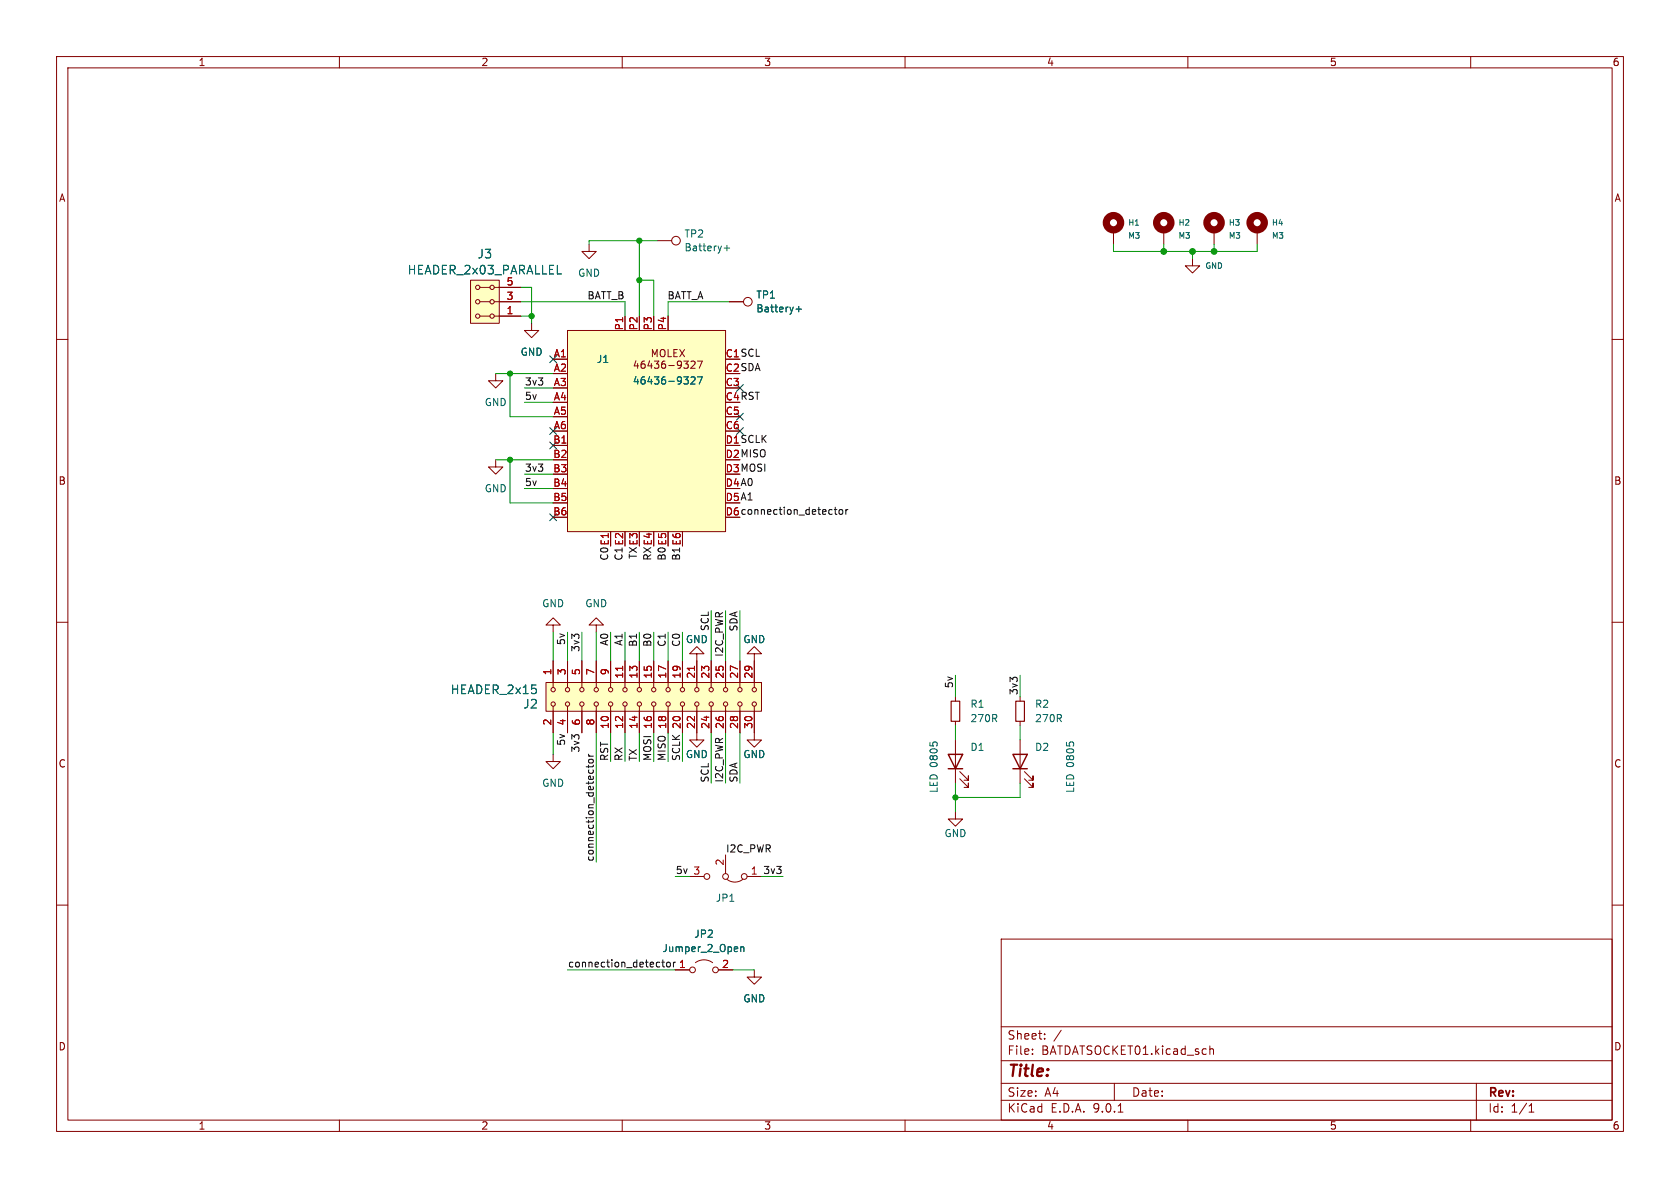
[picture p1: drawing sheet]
<svg xmlns="http://www.w3.org/2000/svg" width="297mm" height="210mm" viewBox="0 0 297 210" stroke-linecap="round" stroke-linejoin="round" font-family="sans-serif">
<g fill="none" stroke="#840000" stroke-width=".18">
<path d="M10 10h277v190h-277zM12 12h273v186h-273zM60 10v2M110 10v2M160 10v2M210 10v2M260 10v2M205.7 40.6v2.6M10 60h2M285 60h2M10 110h2M285 110h2"/>
<path d="M133.3 129.5v1.3h1.3l-1.3 1.3-1.2-1.3h1.2M10 160h2M177 166h108v32h-108zM285 160h2M60 198v2M110 198v2M160 198v2M177 194.5h108M177 191.5h108M177 187.5h108M177 181.5h108M182.5 186.3v.1"/>
<path d="M182.5 185.5v.1M184.7 183.6v.1M184.7 182.8v.1M187.6 182.1l-1.3 2M197 191.5v3M197.7 196.6h.8M210 198v2M213.9 184.9v1.5M213.9 185.5l.2-.1 .4 .1v.9M260 198v2M261 191.5v6.5M270.3 196.6h.9"/>
<path d="M270.3 195.5l.4-.4v1.5"/>
</g>
<circle cx="205.7" cy="39.4" r="1.27" fill="none" stroke="#840000" stroke-width="1.3"/>
<path d="M100.3 58.4h28v35.6h-28z" fill="#ffffc2"/>
<g fill="none" stroke="#840000" stroke-width=".18">
<path d="M100.3 58.4h28v35.6h-28zM110.5 55.9v2.5M128.9 53.3h2.5M97.8 63.5h2.5M97.8 78.7h2.5M112.4 63.8l-.3 .9h.8M112.7 64.3v.8M113.9 63.8l-.3 .1a.86 .86 0 0 0 0 1.2l.4-.1 .1-.4-.3-.3-.3 .1-.2 .2M114.8 63.8l-.3 .9h.8M115.1 64.3v.8M115.3 63.1v-1.3l.5 .9 .4-.9v1.3M115.7 63.8h.8l-.4 .5 .3 .1v.6l-.2 .1-.5-.1"/>
<path d="M116.8 62l.2-.2a.43 .43 0 0 1 .6 .4v.4a.42 .42 0 0 1-.5 .5 .42 .42 0 0 1-.4-.5zM117.6 63.8l-.4 .1a.86 .86 0 0 0 0 1.2l.4-.1 .1-.4-.3-.3-.3 .1-.1 .2M118.1 61.8v1.3h.6M118.2 64.6h1M119.1 62.4h.5M119.7 61.8h-.6v1.3h.6M120.2 61.8l.8 1.3M120.5 64.4l-.3 .2h-.3l-.2-.2 .2-.5 .3-.1 .2 .2a.84 .84 0 0 1-.3 1.1h-.2M120.9 63.8h.8l-.4 .5 .3 .1v.6l-.2 .1-.5-.1M121 61.8l-.8 1.3M122.2 64l.4-.2 .3 .4-.8 .9h.8M123.3 63.8h.9l-.6 1.3"/>
<path d="M107.9 94v2.5M123.2 115.6h1.3l-1.3-1.3-1.3 1.3h1.3v1.2"/>
<circle cx="132.2" cy="53.3" r=".76"/>
</g>
<path d="M140.7 54.6h1M141.2 54.2v.9M122.2 66.7l.4-.1 .3 .4-.8 .9h.8M123.3 66.6h.9l-.6 1.3" fill="none" stroke="#006464" stroke-width=".18"/>
<path d="M96.5 120.7h38.1v5h-38.1z" fill="#ffffc2"/>
<g fill="none" stroke="#840000" stroke-width=".18">
<path d="M94 57.2v1.2h1.2l-1.2 1.3-1.3-1.3h1.3M104.1 43.2v1.3h1.3l-1.3 1.2-1.2-1.2h1.2M196.8 40.6v2.6M210.8 45.7v1.3h1.3l-1.3 1.3-1.3-1.3h1.3M214.6 40.6v2.6M87.6 81.3v1.3h1.3l-1.3 1.2-1.2-1.2h1.2M97.8 110.5h1.3l-1.3-1.3-1.3 1.3h1.3v1.3M97.8 116.8v4.7M100.3 116.8v4.7M102.9 116.8v4.7M105.4 110.5h1.3l-1.3-1.3-1.3 1.3h1.3v1.3M105.4 116.8v4.7"/>
<path d="M107.9 116.8v4.7M110.5 116.8v4.7M113 116.8v4.7M115.6 116.8v4.7M118.1 116.8v4.7M120.6 116.8v4.7M123.2 116.8v4.7M125.7 116.8v4.7M128.3 116.8v4.7M130.8 116.8v4.7M133.3 115.6h1.3l-1.3-1.3-1.2 1.3h1.2v5.9M96.5 120.7h38.1v5h-38.1z"/>
<path d="M97.8 124.8v4.7M100.3 124.8v4.7M102.9 124.8v4.7M105.4 124.8v4.7M107.9 124.8v4.7M110.5 124.8v4.7M113 124.8v4.7M115.6 124.8v4.7M118.1 124.8v4.7M120.6 124.8v4.7M123.2 124.8v6h1.3l-1.3 1.3-1.3-1.3h1.3M125.7 124.8v4.7"/>
<path d="M128.3 124.8v4.7M130.8 124.8v4.7M133.3 124.8v4.7M168.9 123.2v.8M168.9 127.5v.8M168.9 130.8v7.6M169.7 137.7l1.5 1.5v-.8v.8h-.8M169.7 136.4l1.5 1.5v-.7v.7h-.8M180.3 123.2v.8M180.3 127.5v.8M180.3 130.8v7.6M181.1 137.7l1.5 1.5v-.8v.8h-.7"/>
<path d="M181.1 136.4l1.5 1.5v-.7v.7h-.7M121.9 154.9h2.6M128.3 151.1v3.3M128.5 155.4a2.26 2.26 0 0 0 2.8 0M132.1 154.9h2.5M168.9 143.5v1.3h1.3l-1.3 1.3-1.3-1.3h1.3M119.4 171.5h2.5M122.9 170.2a2.54 2.54 0 0 1 3.1 0M127 171.5h2.5M133.3 171.5v1.2h1.3l-1.3 1.3-1.2-1.3h1.2"/>
<circle cx="97.8" cy="121.9" r=".38"/>
<circle cx="97.8" cy="124.5" r=".38"/>
<circle cx="100.3" cy="121.9" r=".38"/>
<circle cx="100.3" cy="124.5" r=".38"/>
<circle cx="102.9" cy="121.9" r=".38"/>
<circle cx="102.9" cy="124.5" r=".38"/>
<circle cx="105.4" cy="121.9" r=".38"/>
<circle cx="105.4" cy="124.5" r=".38"/>
<circle cx="108" cy="124.5" r=".38"/>
<circle cx="108" cy="121.9" r=".38"/>
<circle cx="110.5" cy="124.5" r=".38"/>
<circle cx="110.5" cy="121.9" r=".38"/>
<circle cx="113" cy="124.5" r=".38"/>
<circle cx="113" cy="121.9" r=".38"/>
<circle cx="115.6" cy="124.5" r=".38"/>
<circle cx="115.6" cy="121.9" r=".38"/>
<circle cx="118.1" cy="124.5" r=".38"/>
<circle cx="118.1" cy="121.9" r=".38"/>
<circle cx="120.7" cy="124.5" r=".38"/>
<circle cx="120.7" cy="121.9" r=".38"/>
<circle cx="123.2" cy="124.5" r=".38"/>
<circle cx="123.2" cy="121.9" r=".38"/>
<circle cx="125.7" cy="124.5" r=".38"/>
<circle cx="125.7" cy="121.9" r=".38"/>
<circle cx="128.3" cy="121.9" r=".38"/>
<circle cx="128.3" cy="124.5" r=".38"/>
<circle cx="130.8" cy="124.5" r=".38"/>
<circle cx="130.8" cy="121.9" r=".38"/>
<circle cx="133.4" cy="121.9" r=".38"/>
<circle cx="133.4" cy="124.5" r=".38"/>
<circle cx="125" cy="154.9" r=".51"/>
<circle cx="128.3" cy="154.9" r=".51"/>
<circle cx="131.6" cy="154.9" r=".51"/>
<circle cx="122.4" cy="171.5" r=".51"/>
<circle cx="126.5" cy="171.5" r=".51"/>
</g>
<path d="M110.1 117.8v.7M122.8 117.8v.7" fill="none" stroke="#a90000" stroke-width=".18"/>
<path d="M167.6 133.4h2.6l-1.3 2.5zM167.6 135.9h2.6M179.1 133.4h2.5l-1.3 2.5zM179.1 135.9h2.5" fill="none" stroke="#840000" stroke-width=".25"/>
<path d="M165 131.2h.6M189.1 131.2h.6M131 167.4v.8M131 167.5l.1-.1h.3l.1 .8" fill="none" stroke="#006464" stroke-width=".18"/>
<path d="M168.1 124h1.6v3.5h-1.6zM179.6 124h1.5v3.5h-1.5z" fill="none" stroke="#840000" stroke-width=".2"/>
<g fill="none" stroke="#840000" stroke-width="1.3">
<circle cx="196.8" cy="39.4" r="1.27"/>
<circle cx="214.6" cy="39.4" r="1.27"/>
</g>
<path d="M83.2 49.5h5.1v7.7h-5.1z" fill="#ffffc2"/>
<g fill="none" stroke="#840000" stroke-width=".18">
<path d="M83.2 49.5h5.1v7.7h-5.1zM84.8 55.9h1.8M84.8 53.3h1.8M84.8 50.8h1.8M87.4 55.9h4.7M87.4 53.3h4.7M87.4 50.8h4.7M110.5 55.9v2.5M116.2 42.5h2.5M128.9 53.3h2.5M222.2 40.6v2.6M87.6 66v1.3h1.3l-1.3 1.3-1.2-1.3h1.2"/>
<path d="M97.8 63.5h2.5M97.8 78.7h2.5M107.9 94v2.5M97.8 116.8v3.9M100.3 116.8v3.9M102.9 116.8v3.9M105.4 116.8v3.9M107.9 116.8v3.9M110.5 116.8v3.9M113 116.8v3.9M115.6 116.8v3.9M118.1 116.8v3.9"/>
<path d="M120.6 116.8v3.9M123.2 116.8v3.9M125.7 116.8v3.9M128.3 116.8v3.9M130.8 116.8v3.9M133.3 116.8v3.9M97.8 133.4v1.2h1.3l-1.3 1.3-1.3-1.3h1.3M97.8 125.7v3.8M100.3 125.7v3.8M102.9 125.7v3.8M105.4 125.7v3.8M107.9 125.7v3.8"/>
<path d="M110.5 125.7v3.8M113 125.7v3.8M115.6 125.7v3.8M118.1 125.7v3.8M120.6 125.7v3.8M123.2 125.7v3.8M125.7 125.7v3.8M128.3 125.7v3.8M130.8 125.7v3.8M133.3 125.7v3.8M119.4 171.5h2.5M127 171.5h2.5"/>
<circle cx="84.5" cy="50.8" r=".38"/>
<circle cx="84.5" cy="55.9" r=".38"/>
<circle cx="84.5" cy="53.3" r=".38"/>
<circle cx="87" cy="50.8" r=".38"/>
<circle cx="87" cy="53.3" r=".38"/>
<circle cx="87" cy="55.9" r=".38"/>
<circle cx="119.5" cy="42.5" r=".76"/>
</g>
<path d="M98.5 48.4h.8M128 43.9h1M128.5 43.4v.9M140.7 54.6h1M141.2 54.2v.9M122.2 66.7l.4-.1 .3 .4-.8 .9h.8M123.3 66.6h.9l-.6 1.3M131 167.4v.8M131 167.5l.1-.1h.3l.1 .8" fill="none" stroke="#006464" stroke-width=".18"/>
<circle cx="222.2" cy="39.4" r="1.27" fill="none" stroke="#840000" stroke-width="1.3"/>
<g fill="none" stroke="#0f0f0f" stroke-width=".18">
<path d="M147.5 90.1h.5M147.7 89.7v1l.3 .2M148.4 90.1h.4l.2 .2v.4l-.2 .2h-.4l-.1-.2zM149.5 90.1v.8M149.9 90.1l-.4 .2M104.1 133.3l.2 .4M104.1 135.2v.5M104.1 133.7h.8M104.1 134.3l.6-.1 .1 .1 .1 .3-.2 .3h-.4l-.2-.3zM104.9 135.2l-.2 .3h-1.1M117 170.1h.5M117.2 169.7v1.1l.3 .1"/>
<path d="M118 170.2l.3-.1 .2 .2v.4l-.2 .2h-.3l-.2-.2zM119.1 170.1v.8M119.4 170.1l-.3 .2"/>
</g>
<g fill="none" stroke="#009600" stroke-width=".18">
<path d="M92.1 53.3h18.4v2.6M92.1 50.8h1.9v6.4M92.1 55.9h1.9M113 42.5v13.4M113 49.5h2.6v6.4M116.2 42.5h-12.1v.7M128.9 53.3h-10.8v2.6M196.8 43.2v1.3h25.4v-1.3M205.7 43.2v1.3M210.8 44.5v1.2M214.6 43.2v1.3M87.6 66h10.2"/>
<path d="M90.2 66v7.7h7.6M92.7 71.1h5.1M92.7 68.6h5.1M87.6 81.3h10.2M90.2 81.3v7.6h7.6M92.7 83.8h5.1M92.7 86.4h5.1M97.8 111.8v5M100.3 111.8v5M102.9 111.8v5M105.4 111.8v5M107.9 111.8v5"/>
<path d="M110.5 111.8v5M113 111.8v5M115.6 111.8v5M118.1 111.8v5M120.6 111.8v5M125.7 108v8.8M128.3 108v8.8M130.8 108v8.8M168.9 119.4v3.8M180.3 119.4v3.8M97.8 129.5v3.9M105.4 129.5v22.9"/>
<path d="M107.9 129.5v5.1M110.5 129.5v5.1M113 129.5v5.1M115.6 129.5v5.1M118.1 129.5v5.1M120.6 129.5v5.1M125.7 129.5v8.9M128.3 129.5v8.9M130.8 129.5v8.9M168.9 128.3v2.5M168.9 138.4v5.1M180.3 128.3v2.5"/>
<path d="M180.3 138.4v2.6h-11.4M134.6 154.9h3.8M100.3 171.5h19.1M129.5 171.5h3.8"/>
</g>
<g fill="none" stroke="#000084" stroke-width=".18">
<path d="M97.2 75.6l1.2 1.2M97.2 78.1l1.2 1.2M97.2 62.9l1.2 1.2M98.4 75.6l-1.2 1.2M98.4 78.1l-1.2 1.2M98.4 62.9l-1.2 1.2M130.2 75.6l1.2 1.2M130.2 68l1.2 1.2M130.2 73.1l1.2 1.2M131.4 75.6l-1.2 1.2M131.4 68l-1.2 1.2M131.4 73.1l-1.2 1.2"/>
<path d="M97.2 90.8l1.2 1.2M98.4 90.8l-1.2 1.2"/>
</g>
<path d="M110.1 117.8v.7M122.8 117.8v.7" fill="none" stroke="#a90000" stroke-width=".18"/>
<g fill="#009600" stroke="#009600" stroke-width=".18">
<circle cx="214.6" cy="44.5" r=".51"/>
<circle cx="210.8" cy="44.5" r=".51"/>
<circle cx="113" cy="49.5" r=".46"/>
<circle cx="205.7" cy="44.5" r=".51"/>
<circle cx="90.2" cy="66" r=".46"/>
<circle cx="90.2" cy="81.3" r=".46"/>
<circle cx="94" cy="55.9" r=".46"/>
<circle cx="113" cy="42.5" r=".46"/>
<circle cx="168.9" cy="141" r=".46"/>
</g>
<text font-size="2.8" fill="#840000" x="178" y="190.9">Title:</text>
<g font-size="2.1" fill="#006464">
<text x="84.3" y="45.9">J3</text>
<text x="72" y="48.7">HEADER_2x03_PARALLEL</text>
<text x="79.6" y="122.9">HEADER_2x15</text>
<text x="92.4" y="125.5">J2</text>
</g>
<g font-size="2.1" fill="#840000">
<text x="178" y="184">Sheet:</text>
<text x="178" y="186.7">File:</text>
<text x="184.1" y="186.7">BATDATSOCKET01.kicad_sch</text>
<text x="178" y="196.9">KiCad</text>
<text x="178" y="194.1">Size:</text>
<text x="184.7" y="194.1">A4</text>
<text x="185.7" y="196.9">E.D.A.</text>
<text x="193.3" y="196.9">9.0.1</text>
<text x="200" y="194.1">Date:</text>
<text x="263" y="194.3">Rev:</text>
<text x="263" y="196.9">Id:</text>
<text x="267.1" y="196.9">1/1</text>
</g>
<g font-size="1.8" fill="#840000">
<text x="35" y="11.9">1</text>
<text x="85" y="11.9">2</text>
<text x="135" y="11.9">3</text>
<text x="185" y="11.9">4</text>
<text x="235" y="11.9">5</text>
<text x="285" y="11.9">6</text>
<text x="10.3" y="35.9">A</text>
<text x="285.3" y="35.9">A</text>
<text x="128.2" y="63.2">C1 SCL</text>
<text x="128.2" y="78.5">D1 SCLK</text>
<text x="10.3" y="85.9">B</text>
<text x="285.3" y="85.9">B</text>
<text x="10.3" y="135.9">C</text>
<text x="285.3" y="135.9">C</text>
<text x="10.3" y="185.9">D</text>
<text x="285.3" y="185.9">D</text>
<text x="35" y="199.9">1</text>
<text x="85" y="199.9">2</text>
<text x="135" y="199.9">3</text>
<text x="185" y="199.9">4</text>
<text x="235" y="199.9">5</text>
<text x="285" y="199.9">6</text>
</g>
<g font-size="1.8" fill="#006464">
<text x="120.9" y="42.2">TP2</text>
<text x="120.9" y="44.6">Battery+</text>
<text x="102.1" y="49.1">GND</text>
<text x="133.6" y="53">TP1</text>
<text x="133.6" y="55.4">Battery+</text>
<text x="91.9" y="63.1">GND</text>
<text x="105.4" y="64.4">J1</text>
<text x="85.6" y="72">GND</text>
<text x="111.8" y="68.2">46436-9327</text>
<text x="85.6" y="87.2">GND</text>
<text x="95.8" y="107.5">GND</text>
<text x="103.4" y="107.5">GND</text>
<text x="121.2" y="113.9">GND</text>
<text x="131.3" y="113.9">GND</text>
<text x="171.5" y="125.3">R1</text>
<text x="182.9" y="125.3">R2</text>
<text x="171.5" y="127.9">270R</text>
<text x="182.9" y="127.9">270R</text>
<text x="121.2" y="134.2">GND</text>
<text x="131.3" y="134.2">GND</text>
<text x="171.5" y="132.9">D1</text>
<text x="182.9" y="132.9">D2</text>
<text x="95.8" y="139.3">GND</text>
<text x="166" y="140.3" transform="rotate(-90 166 140.3)">LED 0805</text>
<text x="190.1" y="140.3" transform="rotate(-90 190.1 140.3)">LED 0805</text>
<text x="166.9" y="148.2">GND</text>
<text x="126.4" y="159.6">JP1</text>
<text x="122.6" y="166">JP2</text>
<text x="117" y="168.5">Jumper_2_Open</text>
<text x="131.3" y="177.4">GND</text>
</g>
<g font-size="1.8" fill="#a90000">
<text x="89.5" y="53.1">3</text>
<text x="89.5" y="50.5">5</text>
<text x="89.5" y="55.6">1</text>
<text x="110.2" y="58.5" transform="rotate(-90 110.2 58.5)">P1</text>
<text x="112.8" y="58.5" transform="rotate(-90 112.8 58.5)">P2</text>
<text x="115.3" y="58.5" transform="rotate(-90 115.3 58.5)">P3</text>
<text x="117.9" y="58.5" transform="rotate(-90 117.9 58.5)">P4</text>
<text x="97.8" y="63.2">A1</text>
<text x="97.8" y="65.8">A2</text>
<text x="128.2" y="63.2">C1</text>
<text x="128.2" y="65.8">C2</text>
<text x="97.8" y="68.3">A3</text>
<text x="97.8" y="70.9">A4</text>
<text x="128.2" y="68.3">C3</text>
<text x="128.2" y="70.9">C4</text>
<text x="97.8" y="73.4">A5</text>
<text x="97.8" y="75.9">A6</text>
<text x="128.2" y="73.4">C5</text>
<text x="128.2" y="75.9">C6</text>
<text x="97.7" y="78.5">B1</text>
<text x="97.7" y="81">B2</text>
<text x="97.7" y="83.6">B3</text>
<text x="128.2" y="78.5">D1</text>
<text x="128.2" y="81">D2</text>
<text x="128.2" y="83.6">D3</text>
<text x="97.7" y="86.1">B4</text>
<text x="97.7" y="88.6">B5</text>
<text x="128.2" y="86.1">D4</text>
<text x="128.2" y="88.6">D5</text>
<text x="97.7" y="91.2">B6</text>
<text x="128.2" y="91.2">D6</text>
<text x="107.7" y="96.5" transform="rotate(-90 107.7 96.5)">E1</text>
<text x="110.2" y="96.5" transform="rotate(-90 110.2 96.5)">E2</text>
<text x="112.8" y="96.5" transform="rotate(-90 112.8 96.5)">E3</text>
<text x="115.3" y="96.5" transform="rotate(-90 115.3 96.5)">E4</text>
<text x="117.9" y="96.5" transform="rotate(-90 117.9 96.5)">E5</text>
<text x="120.4" y="96.5" transform="rotate(-90 120.4 96.5)">E6</text>
<text x="97.5" y="119.5" transform="rotate(-90 97.5 119.5)">1</text>
<text x="100.1" y="119.5" transform="rotate(-90 100.1 119.5)">3</text>
<text x="102.6" y="119.5" transform="rotate(-90 102.6 119.5)">5</text>
<text x="105.2" y="119.5" transform="rotate(-90 105.2 119.5)">7</text>
<text x="107.7" y="119.5" transform="rotate(-90 107.7 119.5)">9</text>
<text x="110.2" y="120.1" transform="rotate(-90 110.2 120.1)">11</text>
<text x="112.8" y="120.1" transform="rotate(-90 112.8 120.1)">13</text>
<text x="115.3" y="120.1" transform="rotate(-90 115.3 120.1)">15</text>
<text x="117.9" y="120.1" transform="rotate(-90 117.9 120.1)">17</text>
<text x="120.4" y="120.1" transform="rotate(-90 120.4 120.1)">19</text>
<text x="122.9" y="120.1" transform="rotate(-90 122.9 120.1)">21</text>
<text x="125.5" y="120.1" transform="rotate(-90 125.5 120.1)">23</text>
<text x="128" y="120.1" transform="rotate(-90 128 120.1)">25</text>
<text x="130.6" y="120.1" transform="rotate(-90 130.6 120.1)">27</text>
<text x="133.1" y="120.1" transform="rotate(-90 133.1 120.1)">29</text>
<text x="97.5" y="128.3" transform="rotate(-90 97.5 128.3)">2</text>
<text x="100.1" y="128.3" transform="rotate(-90 100.1 128.3)">4</text>
<text x="102.6" y="128.3" transform="rotate(-90 102.6 128.3)">6</text>
<text x="105.2" y="128.3" transform="rotate(-90 105.2 128.3)">8</text>
<text x="107.7" y="128.9" transform="rotate(-90 107.7 128.9)">10</text>
<text x="110.2" y="128.9" transform="rotate(-90 110.2 128.9)">12</text>
<text x="112.8" y="128.9" transform="rotate(-90 112.8 128.9)">14</text>
<text x="115.3" y="128.9" transform="rotate(-90 115.3 128.9)">16</text>
<text x="117.9" y="128.9" transform="rotate(-90 117.9 128.9)">18</text>
<text x="120.4" y="128.9" transform="rotate(-90 120.4 128.9)">20</text>
<text x="122.9" y="128.9" transform="rotate(-90 122.9 128.9)">22</text>
<text x="125.5" y="128.9" transform="rotate(-90 125.5 128.9)">24</text>
<text x="128" y="128.9" transform="rotate(-90 128 128.9)">26</text>
<text x="130.6" y="128.9" transform="rotate(-90 130.6 128.9)">28</text>
<text x="133.1" y="128.9" transform="rotate(-90 133.1 128.9)">30</text>
<text x="128" y="153.1" transform="rotate(-90 128 153.1)">2</text>
<text x="132.6" y="154.7">1</text>
<text x="119.9" y="171.2">1</text>
<text x="127.6" y="171.2">2</text>
</g>
<g font-size="1.8" fill="#0f0f0f">
<text x="103.8" y="53">BATT_B</text>
<text x="117.9" y="53">BATT_A</text>
<text x="128.2" y="65.8">C2 SDA</text>
<text x="92.7" y="70.8">5v</text>
<text x="92.7" y="68.2">3v3</text>
<text x="128.2" y="70.9">C4 RST</text>
<text x="92.7" y="83.5">3v3</text>
<text x="128.2" y="81">D2 MISO</text>
<text x="128.2" y="83.6">D3 MOSI</text>
<text x="92.7" y="86">5v</text>
<text x="128.2" y="86.1">D4 A0</text>
<text x="128.2" y="88.6">D5 A1</text>
<text x="128.2" y="91.2">D6 connection_detector</text>
<text x="107.6" y="99.2" transform="rotate(-90 107.6 99.2)">C0 E1</text>
<text x="110.1" y="99.2" transform="rotate(-90 110.1 99.2)">C1 E2</text>
<text x="112.7" y="98.9" transform="rotate(-90 112.7 98.9)">TXE3</text>
<text x="115.2" y="99.2" transform="rotate(-90 115.2 99.2)">RXE4</text>
<text x="117.8" y="99.2" transform="rotate(-90 117.8 99.2)">B0 E5</text>
<text x="120.3" y="99.2" transform="rotate(-90 120.3 99.2)">B1 E6</text>
<text x="125.4" y="111.7" transform="rotate(-90 125.4 111.7)">SCL</text>
<text x="130.5" y="111.7" transform="rotate(-90 130.5 111.7)">SDA</text>
<text x="100" y="114.1" transform="rotate(-90 100 114.1)">5v</text>
<text x="102.5" y="115.3" transform="rotate(-90 102.5 115.3)">3v3</text>
<text x="107.6" y="114.3" transform="rotate(-90 107.6 114.3)">A0</text>
<text x="110.1" y="114.3" transform="rotate(-90 110.1 114.3)">A1</text>
<text x="112.7" y="114.4" transform="rotate(-90 112.7 114.4)">B1</text>
<text x="115.2" y="114.4" transform="rotate(-90 115.2 114.4)">B0</text>
<text x="117.8" y="114.4" transform="rotate(-90 117.8 114.4)">C1</text>
<text x="120.3" y="114.4" transform="rotate(-90 120.3 114.4)">C0</text>
<text x="127.9" y="116.2" transform="rotate(-90 127.9 116.2)">I2C_PWR</text>
<text x="168.6" y="121.8" transform="rotate(-90 168.6 121.8)">5v</text>
<text x="180" y="123" transform="rotate(-90 180 123)">3v3</text>
<text x="100" y="131.9" transform="rotate(-90 100 131.9)">5v</text>
<text x="102.5" y="133.1" transform="rotate(-90 102.5 133.1)">3v3</text>
<text x="107.6" y="134.6" transform="rotate(-90 107.6 134.6)">RST</text>
<text x="110.1" y="134.6" transform="rotate(-90 110.1 134.6)">RX</text>
<text x="112.7" y="134.6" transform="rotate(-90 112.7 134.6)">TX</text>
<text x="115.2" y="134.6" transform="rotate(-90 115.2 134.6)">MOSI 16</text>
<text x="117.8" y="134.6" transform="rotate(-90 117.8 134.6)">MISO 18</text>
<text x="120.3" y="134.6" transform="rotate(-90 120.3 134.6)">SCLK 20</text>
<text x="125.4" y="138.4" transform="rotate(-90 125.4 138.4)">SCL</text>
<text x="127.9" y="138.4" transform="rotate(-90 127.9 138.4)">I2C_PWR</text>
<text x="130.5" y="138.4" transform="rotate(-90 130.5 138.4)">SDA</text>
<text x="105.1" y="152.4" transform="rotate(-90 105.1 152.4)">connection_detector</text>
<text x="128.3" y="150.8">I2C_PWR</text>
<text x="134.8" y="154.6">3v3</text>
<text x="100.3" y="171.1">connection_detector</text>
</g>
<text font-size="1.8" fill="#009600" x="119.4" y="154.6">5v 3</text>
<g font-size="1.4" fill="#006464">
<text x="199.3" y="40.1">H1</text>
<text x="208.2" y="40.1">H2</text>
<text x="217.1" y="40.1">H3</text>
<text x="224.7" y="40.1">H4</text>
<text x="199.3" y="42.4">M3</text>
<text x="208.2" y="42.4">M3</text>
<text x="213" y="47.7">GND</text>
<text x="217.1" y="42.4">M3</text>
<text x="224.7" y="42.4">M3</text>
</g>
</svg>
